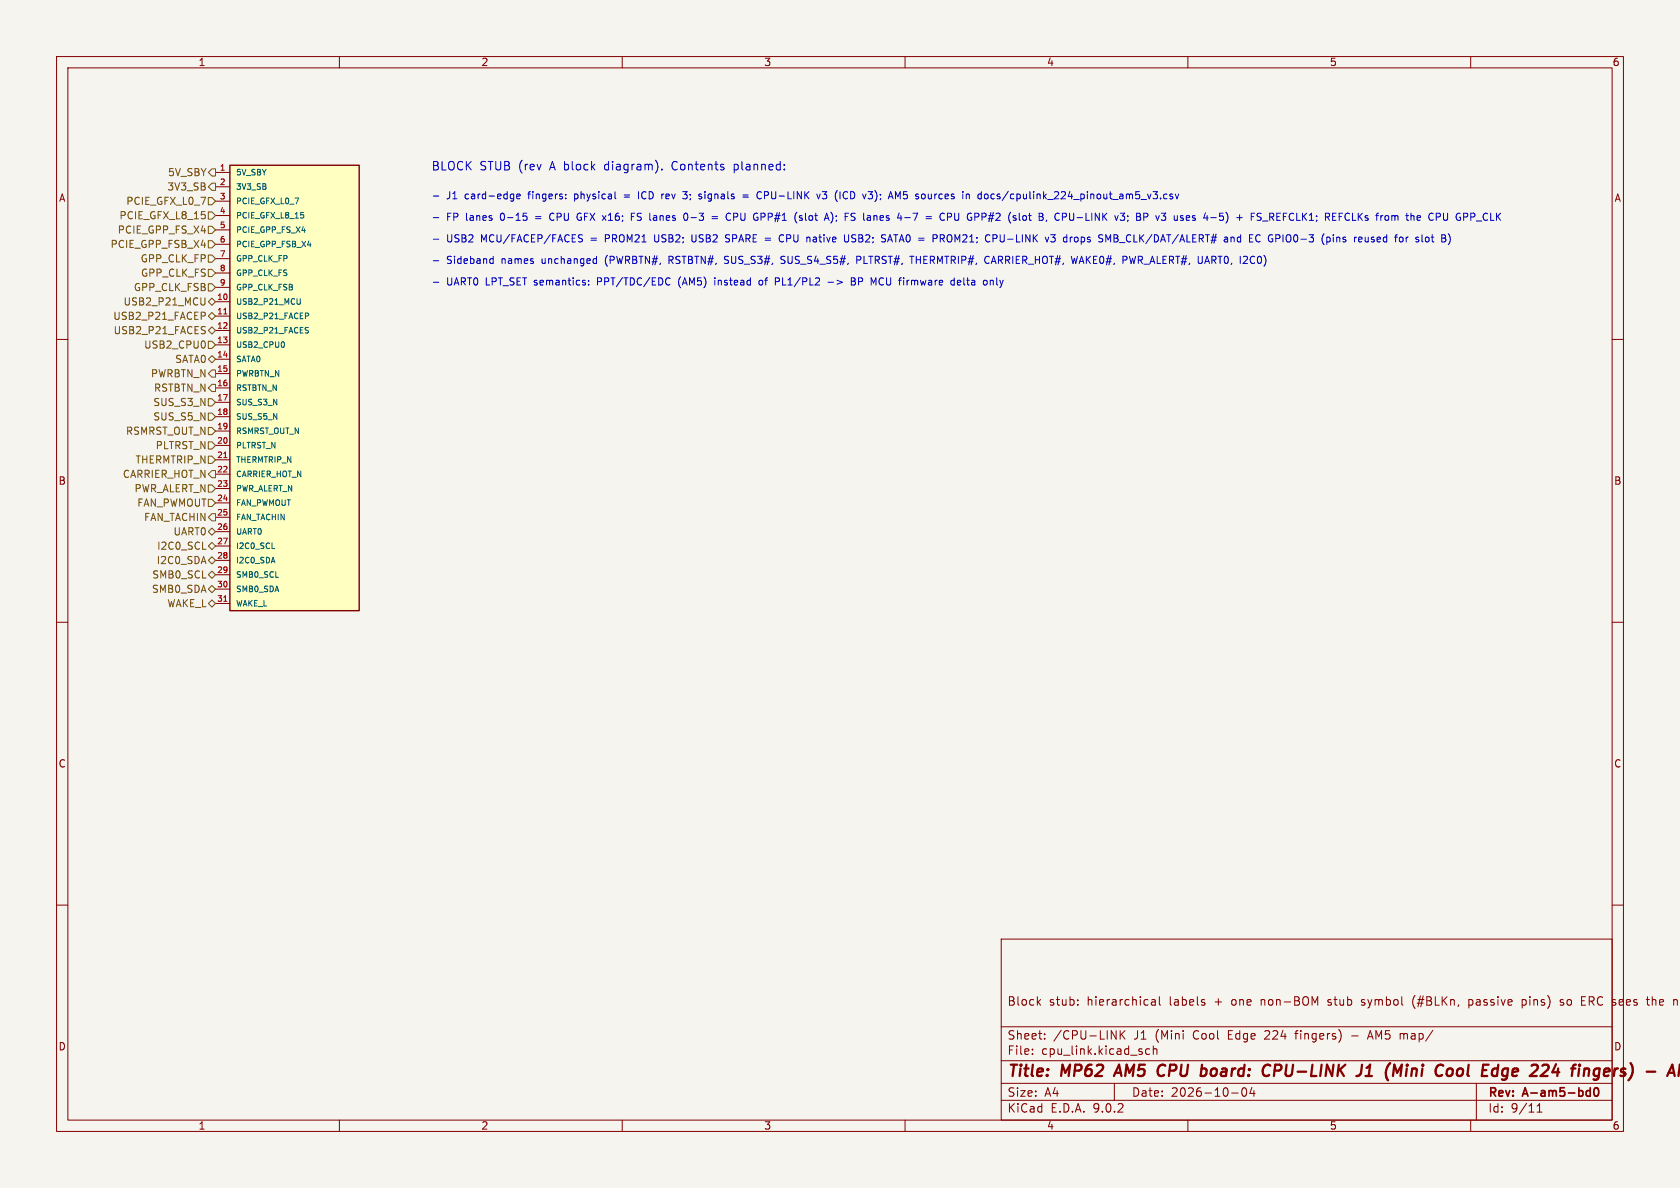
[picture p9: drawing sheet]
<svg xmlns="http://www.w3.org/2000/svg" width="297mm" height="210mm" viewBox="0 0 297 210" stroke-linecap="round" stroke-linejoin="round" font-family="sans-serif">
<path d="M0 0h297v210h-297z" fill="#f5f4ef" stroke="#f5f4ef" stroke-width=".18"/>
<g fill="none" stroke="#840000" stroke-width=".18">
<path d="M10 10h277v190h-277zM12 12h273v186h-273zM60 10v2M110 10v2M160 10v2M210 10v2M260 10v2M10 60h2M285 60h2M10 110h2M285 110h2M10 160h2"/>
<path d="M177 166h108v32h-108zM183.5 177.1l.5 .6M184 176.7l-.6 .6M190.5 177.6v.1M190.5 176.8v.1M203.6 176.8h.6v.9M204.2 177.1h-.5a.29 .29 0 0 0-.2 .3 .29 .29 0 0 0 .2 .3l.5-.1M205 176.2v1.3l.2 .2M213 177.3v.3M234.7 177.6l.2 .1M234.8 176.8v.3M240.7 177.6l.4 .1"/>
<path d="M240.9 176.7l-.2 .2 .2 .3M250.2 176a1.72 1.72 0 0 0 0 2.3M259.7 176.8h.5M259.7 177.6h.5M259.7 176.7v1.5M269.1 176.8l.4-.1 .3 .3M269.1 176.7v1.5M269.8 177.4l-.3 .3-.4-.1M276.4 176.8l-.4-.1-.2 .2 .1 .2 .5 .2v.3h-.6M279.6 177.7h.7M279.6 176.2h.7M285 160h2"/>
<path d="M292.1 176.2v1.5M292.5 176.7l-.4 .1M60 198v2M110 198v2M160 198v2M177 194.5h108M177 191.5h108M177 187.5h108M177 181.5h108M182.5 186.3v.1M182.5 185.5v.1M184.7 183.6v.1"/>
<path d="M184.7 182.8v.1M196.5 182.2l.8 1.5v-1.5M197 191.5v3M198 182.2v1.5M198.2 182.8l.7 .9M198.9 182.2l-.9 .9M203.2 185.5l-.4-.1-.3 .3v.4l.2 .2h.5M203.9 185.5l.2-.1 .4 .1v.9M203.9 184.9v1.5M210 198v2M217.7 193.2h1.2M219.7 192.4l.2-.1a.81 .81 0 0 1 .6 .6 .81 .81 0 0 1-.3 .8l-.2 .1a.81 .81 0 0 1-.3-1.4z"/>
<path d="M221.3 192.2l-.3 1.1h.9M221.7 192.8v1M228.9 182.7h.6M239 183.1h1.1M241.9 183.3h.7M242.2 182.2l-.5 1.5M260 198v2M261 191.5v6.5M271.7 196.6h.9M271.7 195.5l.5-.4v1.5"/>
</g>
<path d="M280.7 192.8l.4 .1M281.1 192.3v1.5M281.1 193.7l-.4 .1M281.9 192.4l.2-.1a.81 .81 0 0 1 .6 .6 .81 .81 0 0 1-.3 .8l-.1 .1a.81 .81 0 0 1-.4-1.4z" fill="none" stroke="#840000" stroke-width=".3"/>
<g fill="none" stroke="#840000" stroke-width=".4">
<path d="M197.8 188.2l-.9 2M204.9 190.1l.3 .1 .5-.1M205.6 188.2l-.4 .1-.3 .2M224.2 188.2l.4 .2M225.3 189.3h.8M226.2 188.2h-.7l-.3 2M241.4 190.2h1.1M241.6 188.8l.6-.6-.2 2M245.8 187.9l-.1 .1M248.7 188.9l-.2 1.3M248.8 188.2v.2M248.8 188.2l-.1 .1 .1 .1"/>
<path d="M248.8 188.2l.1 .1-.1 .1M257.7 189.1a.52 .52 0 0 1 .6-.2 .52 .52 0 0 1 .4 .4l-.1 .5a.55 .55 0 0 1-.5 .4 .55 .55 0 0 1-.6-.4zM267.8 188.9l-.4 .3-.1 .7 .3 .3h.4M268.4 189.4l-1 .1M283.6 190.1l.2 .1 .6-.1M283.6 189.2l.3-.3h.4l.3 .3v.2l-1 .1"/>
</g>
<path d="M40.6 29.2h22.9v78.8h-22.9z" fill="#ffffc2"/>
<path d="M40.6 29.2h22.9v78.8h-22.9z" fill="none" stroke="#840000" stroke-width=".25"/>
<g fill="none" stroke="#840000" stroke-width=".18">
<path d="M38.1 30.5h2.5M38.1 33h2.5M38.1 35.6h2.5M38.1 38.1h2.5M38.1 40.6h2.5M38.1 43.2h2.5M38.1 45.7h2.5M38.1 48.3h2.5M38.1 50.8h2.5M38.1 53.3h2.5M38.1 55.9h2.5M38.1 58.4h2.5"/>
<path d="M38.1 61h2.5M38.1 63.5h2.5M38.1 66h2.5M38.1 68.6h2.5M38.1 71.1h2.5M38.1 73.7h2.5M38.1 76.2h2.5M38.1 78.7h2.5M38.1 81.3h2.5M38.1 83.8h2.5M38.1 86.4h2.5M38.1 88.9h2.5"/>
<path d="M38.1 91.4h2.5M38.1 94h2.5M38.1 96.5h2.5M38.1 99.1h2.5M38.1 101.6h2.5M38.1 104.1h2.5M38.1 106.7h2.5"/>
</g>
<path d="M53.2 37.6h.5M53.6 38l.1 .1-.1 .4M53.1 52.8v.8l-.4 .2M54.3 58.4l.2 .2-.2 .3M54.4 55.3l.2 .2-.2 .4M54.4 57.9h.1M50.2 60.5l.1 .3-.1 .5M48.1 97h.5" fill="none" stroke="#006464" stroke-width=".18"/>
<path d="M39.6 55.5h.5M39.6 80.9h.5M39.6 106.3h.5" fill="none" stroke="#a90000" stroke-width=".18"/>
<g fill="none" stroke="#725600" stroke-width=".18">
<path d="M35.6 37.4h.6M36.2 38l.1 .1-.1 .5M36.8 34.9h.7l.6 .7-.6 .6h-.7zM36.8 37.5h.7l.6 .6-.6 .6h-.7zM37.5 32.4h.6v1.3h-.6l-.7-.7zM37.5 29.8h.6v1.3h-.6l-.7-.6zM36.1 55.2l.2 .2-.1 .3-.1 .2M36.1 58.4l.2 .2-.2 .4M36.1 57.7l.2 .1M36.2 52.6v1.1l-.1 .2h-.3M36.8 40h.7l.6 .6-.6 .7h-.7zM36.8 42.5h.7l.6 .7-.6 .6h-.7z"/>
<path d="M36.8 45.1h.7l.6 .6-.6 .7h-.7zM36.8 47.6h.7l.6 .7-.6 .6h-.7zM36.8 50.2h.7l.6 .6-.6 .6h-.7zM36.8 53.3l.7-.6 .6 .6-.6 .7zM36.8 55.9l.7-.7 .6 .7-.6 .6zM36.8 58.4l.7-.6 .6 .6-.6 .7zM36.2 60.5v.8M36.8 78.1h.7l.6 .6-.6 .7h-.7zM36.8 75.6h.7l.6 .6-.6 .6h-.7zM36.8 73h.7l.6 .7-.6 .6h-.7zM36.8 60.3h.7l.6 .7-.6 .6h-.7zM36.8 70.5h.7l.6 .6-.6 .7h-.7z"/>
<path d="M37.5 67.9h.6v1.3h-.6l-.7-.6zM37.5 62.9l.6 .6-.6 .6-.7-.6zM37.5 65.4h.6v1.3h-.6l-.7-.7zM35.8 97.1h.6M36.8 96.5l.7-.6 .6 .6-.6 .7zM36.8 94l.7-.7 .6 .7-.6 .6zM36.8 88.3h.7l.6 .6-.6 .6h-.7zM36.8 85.7h.7l.6 .7-.6 .6h-.7zM36.8 83.8l.7-.6h.6v1.3h-.6zM36.8 80.6h.7l.6 .7-.6 .6h-.7zM37.5 98.4l.6 .7-.6 .6-.7-.6zM37.5 90.8h.6v1.3h-.6l-.7-.7z"/>
<path d="M36.8 106.7l.7-.7 .6 .7-.6 .6zM36.8 104.1l.7-.6 .6 .6-.6 .7zM36.8 101.6l.7-.6 .6 .6-.6 .6z"/>
</g>
<g fill="none" stroke="#0000c2" stroke-width=".18">
<path d="M76.6 34.7h1M76.6 38.5h1M90.7 34.3l.1 .1M90.8 34.3v1.1M90.8 35.1h-.1M91.4 34.7l.6-.1-.1-.2-.4-.1-.1 .2v.6h.5M92.5 37.7h.6M92.6 38.2h.3l.3 .2-.1 .4-.5 .2M97.4 37.7l-.2 .5 .2 .7M100 35v.1M100 34.4v.1M102 38.4l.1 .4 .3 .2"/>
<path d="M102.4 37.7l-.3 .2-.1 .3M108.8 35.1h.1M110.3 34.5h1M110.3 34.8h1M111.6 38.3h.4M112.2 37.7h-.6v1.3M112.9 33.9v1.2M117 29.9v.1M117.2 34.3h.2M120.7 33.9h.8l-.4 .5h.3l.1 .2M121.1 37.7h.1a.68 .68 0 0 1 .4 .6 .68 .68 0 0 1-.4 .7l-.1-.1M121.5 34.9l-.3 .2h-.3"/>
<path d="M123.9 34.7l.2 .2-.2 .2M123.9 34.3l.1 .1M125.9 38.3h1M125.9 38.7h1M129.2 37.8l-.4-.1-.3 .2M129.7 38.4h.5M129.8 29v1.5M129.8 30h.1M129.9 29l-.1 .1M130.2 37.7h-.5v1.3M131.3 34.5h1M131.3 34.8h1"/>
<path d="M134.5 37.7h.5M134.5 38.4h.5M134.6 34l-.4-.1-.3 .2M134.6 35l-.1 .1M135.1 34.5h.5M135.6 33.9h-.5v1.2M141.4 38.5l.5 .2-.1 .2-.4 .1M141.4 38.2h.4M142.4 37.7v1.1l.2 .2M144.4 34.3l.3 .8 .3-.8M145.4 35l.1 .1h.5M145.4 33.9h.7l-.4 .5h.3"/>
<path d="M146.9 37.5a1.46 1.46 0 0 1 0 1.9M147.8 38.2v.1M147.9 38.9l-.1 .2M149.5 33.9a.68 .68 0 0 0-.5 .6 .68 .68 0 0 0 .5 .6M153.5 33.9h.8l-.5 .5M154 34.4l.3 .2v.3l-.3 .2M158.3 33.9l.4 .9 .5-.9v1.2M159.9 38.5h1M161.4 37.7h.8M164.1 34.3v.7l.2 .1M167 37.8a.6 .6 0 0 0-.9 .4 .6 .6 0 0 0 .6 .8M168.2 37.9l-.2-.2h-.5v1.3"/>
<path d="M168.8 37.7v1l.2 .3 .4-.1M174.1 37.7l.2 .2v.3l-.2 .2M175.7 34.3l-.4 .1-.1 .1v.5l.5 .1M181 38.1l.3 .1 .2 .2-.1 .4-.4 .2M181.8 38.1h.5M187.3 37.8a.6 .6 0 0 0-.9 .4 .6 .6 0 0 0 .6 .8l.3-.2M190.4 38.5h1M200.9 38.3h.5M201.4 37.7h-.5v1.3h.5M204.9 38.1l-.3 .9M205.3 37.7h.8M205.3 38.8l.1 .1"/>
<path d="M207.3 34.4l-.3-.1-.2 .2 .1 .2 .4 .1v.3h-.5M207.8 34.3l.3 .8 .3-.8M208.7 38.4l.3 .1M208.7 38.9l.3 .1M209 38.1l-.3 .2M216.7 37.5l.1 .1M223 37.7h-.5l-.2 .1v.4l.5 .2 .2 .3-.3 .3-.5-.1M223.2 39.1h1M225.7 37.7h.6M225.7 39h.6M225.7 38.3h.5M239.1 39h.6"/>
<path d="M248.5 38.1h.5M248.8 38.9l.2 .1M254.6 37.9l-.2-.2h-.5v1.3M254.6 38.1l-.2 .3h-.5M258.8 38.4h.4M259.2 37.7h-.4v1.3M263.5 39h.6M264.6 37.7v1.3M264.7 38.2l.6 .8M265.3 37.7l-.7 .7M76.6 42.3h1M76.6 46.1h1"/>
<path d="M76.6 49.9h1M86.8 45.7l.4 .1M87.2 45.3v1.3M87.2 46.5l-.4 .1M102.4 42l.4 .2 .2 .2-.2 .3-.4 .1M102.4 41.6h.6M104.1 50.3v.1M104.1 49.6v.1M105.1 45.7l.3 .1M105.4 46.5l-.3 .1M105.4 45.3v1.3M115.7 41.5v1l.3 .3"/>
<path d="M118.2 49.1l.3 .1M118.3 46h.5M118.5 50.3l-.3 .1M118.8 45.3h-.5v1.3M120.1 49.3l-.1 .5 .1 .7M122.3 41.5v1l.1 .2 .4 .1M126.4 49.1v.1M126.4 49.5v.9M128.1 46.5l.5 .1M128.2 42.7h.7M128.2 41.9l.2 .1 .5 .2M128.6 45.3h-.3l-.2 .2 .1 .4 .4 .1"/>
<path d="M129 41.6l-.5-.1-.3 .2M134.7 49.6l-.3-.1-.2 .3v.5l.2 .1 .3-.1M137.1 49.1h.5l.2 .3-.1 .3-.6 .1M138 41.6l.3-.1 .2 .1M138 46.5h.7M138.5 42.6l-.2 .2-.3-.1M138.8 45.4l-.5-.1-.3 .2 .2 .4 .5 .1M143.8 42.3v.4M146.4 49.9h1M150 41.5v1l-.1 .2-.4 .1M150.5 49.1h.4l.3 .3-.3 .3 .3 .1v.3l-.2 .3h-.5zM150.5 49.7h.4"/>
<path d="M150.6 42.7l.1 .1M150.7 41.6l-.1 .1 .1 .3M151.5 46l.6-.1 .1-.2-.1-.3-.6-.1v1.3M156.9 42.8l.4-1.3 .5 1.3M157 42.4h.6M160.8 45.3h.8M166.2 41.5h.5l.3 .2M166.5 42.2l.5 .6M167 41.9l-.3 .3h-.5M168.3 49.5l.4 .1M168.7 50.3l-.4 .1M168.7 49.1v1.3"/>
<path d="M169.9 49.7l-.2-.2h-.3l-.1 .2v.6h.5M169.9 49.8l-.6 .2M174.6 45.3l.3 .1M174.9 46.5l-.3 .1M175.1 49.7l.1-.2 .3 .1 .1 .8M175.1 49.5v.9M175.5 41.5h.5l.3 .2-.2 .4-.6 .1M185.8 41.5h.7l-.4 .5 .4 .1v.5l-.2 .2-.5-.2M190.2 41.9l.3 .1 .1 .2M190.5 45.3l-.3 1.3M190.6 42.5l-.1 .2-.3 .1M195.9 42.4l.4-.9v1.3"/>
<path d="M196.9 42.1h.5M197.4 41.5h-.5v1.3h.5M199.7 45.3l.3 1.3 .2-.9M217.6 42l.2-.1 .3 .1 .1 .8M217.6 41.9v.9M219.3 42l-.3-.1-.3 .3 .1 .5h.5M219.3 41.5v1.3M221.3 45.4l-.3 .5 .3 .6M235.7 41.5v.1M235.7 41.9v.9M236.3 42l.2-.1 .3 .1 .1 .8M236.3 41.9v.9"/>
<path d="M242.9 42l-.3-.1-.2 .2 .1 .2 .4 .1v.3h-.5M250.3 42.7l.4 .1M250.7 41.9l-.4 .2v.2h.4"/>
</g>
<g font-size="2.8" fill="#840000">
<text x="178" y="190.9">Title:</text>
<text x="187.7" y="190.9">MP62</text>
<text x="198.1" y="190.9">AM5</text>
<text x="206.3" y="190.9">CPU</text>
<text x="214.7" y="190.9">board:</text>
<text x="226.5" y="190.9">CPU-LINK</text>
<text x="244" y="190.9">J1</text>
<text x="249.8" y="190.9">(Mini</text>
<text x="259.4" y="190.9">Cool</text>
<text x="268.4" y="190.9">Edge</text>
<text x="277.9" y="190.9">224</text>
<text x="285.9" y="190.9">fingers)</text>
</g>
<g font-size="2.1" fill="#0000c2">
<text x="76.2" y="30.2">BLOCK</text>
<text x="84.8" y="30.2">STUB (rev</text>
<text x="97.4" y="30.2">A block</text>
<text x="107.3" y="30.2">diagram).</text>
<text x="119.4" y="30.2">Contents</text>
<text x="130.4" y="30.2">planned:</text>
</g>
<g font-size="2.1" fill="#840000">
<text x="178" y="178">Block</text>
<text x="185.4" y="178">stub:</text>
<text x="192.2" y="178">hierarchical</text>
<text x="206.9" y="178">labels</text>
<text x="215" y="178">+</text>
<text x="218.1" y="178">one</text>
<text x="223.4" y="178">non-BOM</text>
<text x="235.5" y="178">stub</text>
<text x="241.5" y="178">symbol</text>
<text x="250.7" y="178">(#BLKn,</text>
<text x="260.8" y="178">passive</text>
<text x="270.4" y="178">pins)</text>
<text x="277.3" y="178">so</text>
<text x="281.2" y="178">ERC</text>
<text x="286.8" y="178">sees</text>
<text x="293.1" y="178">the</text>
<text x="178" y="184">Sheet:</text>
<text x="186.2" y="184">/CPU-LINK</text>
<text x="200.5" y="184">J1</text>
<text x="204.4" y="184">(Mini</text>
<text x="211.2" y="184">Cool</text>
<text x="217.5" y="184">Edge</text>
<text x="224.2" y="184">224</text>
<text x="229.7" y="184">fingers)</text>
<text x="242.9" y="184">AM5 map/</text>
<text x="178" y="186.7">File:</text>
<text x="184.1" y="186.7">cpu_link.kicad_sch</text>
<text x="178" y="196.9">KiCad</text>
<text x="178" y="194.1">Size:</text>
<text x="184.7" y="194.1">A4</text>
<text x="185.7" y="196.9">E.D.A.</text>
<text x="193.3" y="196.9">9.0.2</text>
<text x="200" y="194.1">Date:</text>
<text x="207" y="194.1">2026-10-04</text>
<text x="263" y="194.3">Rev:</text>
<text x="263" y="196.9">Id:</text>
<text x="267.1" y="196.9">9/11</text>
<text x="269.4" y="194.3">A-am5-bd0</text>
</g>
<g font-size="1.8" fill="#840000">
<text x="35" y="11.9">1</text>
<text x="85" y="11.9">2</text>
<text x="135" y="11.9">3</text>
<text x="185" y="11.9">4</text>
<text x="235" y="11.9">5</text>
<text x="285" y="11.9">6</text>
<text x="10.3" y="35.9">A</text>
<text x="285.3" y="35.9">A</text>
<text x="10.3" y="85.9">B</text>
<text x="285.3" y="85.9">B</text>
<text x="10.3" y="135.9">C</text>
<text x="285.3" y="135.9">C</text>
<text x="10.3" y="185.9">D</text>
<text x="285.3" y="185.9">D</text>
<text x="35" y="199.9">1</text>
<text x="85" y="199.9">2</text>
<text x="135" y="199.9">3</text>
<text x="185" y="199.9">4</text>
<text x="235" y="199.9">5</text>
<text x="285" y="199.9">6</text>
</g>
<g font-size="1.8" fill="#725600">
<text x="29.5" y="33.9">3V3_SB</text>
<text x="29.6" y="31.3">5V_SBY</text>
<text x="20.7" y="41.5">PCIE_GPP_FS_X4</text>
<text x="21" y="39">PCIE_GFX_L8_15</text>
<text x="22.2" y="36.4">PCIE_GFX_L0_7</text>
<text x="19.4" y="44">PCIE_GPP_FSB_X4</text>
<text x="24.8" y="46.6">GPP_CLK_FP</text>
<text x="23.6" y="51.7">GPP_CLK_FSB</text>
<text x="24.8" y="49.1">GPP_CLK_FS</text>
<text x="19.9" y="56.7">USB2_P21_FACEP</text>
<text x="20" y="59.3">USB2_P21_FACES</text>
<text x="21.7" y="54.2">USB2_P21_MCU</text>
<text x="25.4" y="61.8">USB2_CPU0</text>
<text x="30.9" y="64.4">SATA0</text>
<text x="26.6" y="66.9">PWRBTN_N</text>
<text x="27" y="72">SUS_S3_N</text>
<text x="27.1" y="69.4">RSTBTN_N</text>
<text x="22.2" y="77.1">RSMRST_OUT_N</text>
<text x="27" y="74.5">SUS_S5_N</text>
<text x="23.9" y="82.1">THERMTRIP_N</text>
<text x="27.4" y="79.6">PLTRST_N</text>
<text x="21.6" y="84.7">CARRIER_HOT_N</text>
<text x="23.7" y="87.2">PWR_ALERT_N</text>
<text x="24.2" y="89.8">FAN_PWMOUT</text>
<text x="25.4" y="92.3">FAN_TACHIN</text>
<text x="30.6" y="94.8">UART0</text>
<text x="27.6" y="99.9">I2C0_SDA</text>
<text x="27.7" y="97.4">I2C0_SCL</text>
<text x="26.8" y="105">SMB0_SDA</text>
<text x="26.8" y="102.5">SMB0_SCL</text>
<text x="29.5" y="107.5">WAKE_L</text>
</g>
<g font-size="1.8" fill="#0000c2">
<text x="78.9" y="35.3">J1</text>
<text x="82.3" y="35.3">card-edge</text>
<text x="93.7" y="35.3">fingers:</text>
<text x="102" y="35.3">physical</text>
<text x="113.7" y="35.3">ICD</text>
<text x="118" y="35.3">rev</text>
<text x="122" y="35.3">3;</text>
<text x="125" y="35.3">signals</text>
<text x="133" y="35.3">=</text>
<text x="135.7" y="35.3">CPU-LINK</text>
<text x="146.6" y="35.3">v3</text>
<text x="149.9" y="35.3">(ICD</text>
<text x="155.1" y="35.3">v3);</text>
<text x="159.9" y="35.3">AM5</text>
<text x="164.8" y="35.3">sources</text>
<text x="173.3" y="35.3">in</text>
<text x="176.2" y="35.3">docs/cpulink_224_pinout_am5_v3.csv</text>
<text x="78.9" y="39.1">FP</text>
<text x="82.5" y="39.1">lanes</text>
<text x="88.7" y="39.1">0-15</text>
<text x="95.1" y="39.1">=</text>
<text x="97.8" y="39.1">CPU</text>
<text x="102.9" y="39.1">GFX x16;</text>
<text x="112.8" y="39.1">FS lanes</text>
<text x="122.6" y="39.1">0-3</text>
<text x="127.7" y="39.1">=</text>
<text x="130.5" y="39.1">CPU</text>
<text x="135.5" y="39.1">GPP#1</text>
<text x="143" y="39.1">(slot</text>
<text x="148.6" y="39.1">A);</text>
<text x="152.3" y="39.1">FS lanes</text>
<text x="162" y="39.1">4-7</text>
<text x="167.1" y="39.1">=</text>
<text x="169.9" y="39.1">CPU</text>
<text x="174.9" y="39.1">GPP#2</text>
<text x="182.4" y="39.1">(slot</text>
<text x="188" y="39.1">B,</text>
<text x="191" y="39.1">CPU-LINK</text>
<text x="201.9" y="39.1">v3;</text>
<text x="205.8" y="39.1">BP</text>
<text x="209.5" y="39.1">v3</text>
<text x="212.9" y="39.1">uses</text>
<text x="218.3" y="39.1">4-5)</text>
<text x="224.4" y="39.1">+</text>
<text x="227.1" y="39.1">FS_REFCLK1;</text>
<text x="240.4" y="39.1">REFCLKs</text>
<text x="249.7" y="39.1">from</text>
<text x="255.2" y="39.1">the</text>
<text x="259.4" y="39.1">CPU</text>
<text x="78.9" y="42.9">USB2</text>
<text x="78.9" y="46.7">Sideband</text>
<text x="85.1" y="42.9">MCU/FACEP/FACES</text>
<text x="88.8" y="46.7">names</text>
<text x="96" y="46.7">unchanged</text>
<text x="104.7" y="42.9">=</text>
<text x="107.4" y="46.7">(PWRBTN#,</text>
<text x="107.4" y="42.9">PROM21</text>
<text x="116.3" y="42.9">USB2;</text>
<text x="118.9" y="46.7">RSTBTN#,</text>
<text x="123.1" y="42.9">USB2</text>
<text x="128.9" y="46.7">SUS_S3#,</text>
<text x="129.3" y="42.9">SPARE =</text>
<text x="139.1" y="46.7">SUS_S4_S5#,</text>
<text x="139.2" y="42.9">CPU</text>
<text x="144.3" y="42.9">native</text>
<text x="151.1" y="42.9">USB2;</text>
<text x="152.7" y="46.7">PLTRST#,</text>
<text x="157.9" y="42.9">SATA0 =</text>
<text x="162.5" y="46.7">THERMTRIP#,</text>
<text x="167.4" y="42.9">PROM21;</text>
<text x="175.8" y="46.7">CARRIER_HOT#,</text>
<text x="176.9" y="42.9">CPU-LINK</text>
<text x="187.8" y="42.9">v3</text>
<text x="191.1" y="42.9">drops</text>
<text x="191.3" y="46.7">WAKE0#,</text>
<text x="197.5" y="42.9">SMB_CLK/DAT/ALERT#</text>
<text x="200.6" y="46.7">PWR_ALERT#, UART0,</text>
<text x="219.9" y="42.9">and</text>
<text x="221.7" y="46.7">I2C0)</text>
<text x="224.6" y="42.9">EC GPIO0-3</text>
<text x="237.8" y="42.9">(pins</text>
<text x="243.7" y="42.9">reused</text>
<text x="251.2" y="42.9">for</text>
<text x="255" y="42.9">slot</text>
<text x="78.9" y="50.6">UART0</text>
<text x="86" y="50.6">LPT_SET semantics:</text>
<text x="106" y="50.6">PPT/TDC/EDC</text>
<text x="120.6" y="50.6">(AM5)</text>
<text x="127.2" y="50.6">instead</text>
<text x="135.3" y="50.6">of</text>
<text x="138.3" y="50.6">PL1/PL2</text>
<text x="147.8" y="50.6">-&gt;</text>
<text x="152.1" y="50.6">BP</text>
<text x="155.8" y="50.6">MCU firmware</text>
<text x="170.4" y="50.6">delta</text>
<text x="176.4" y="50.6">only</text>
</g>
<g font-size="1.4" fill="#a90000">
<text x="38.8" y="30.2">1</text>
<text x="38.8" y="32.8">2</text>
<text x="38.8" y="35.3">3</text>
<text x="38.8" y="37.8">4</text>
<text x="38.8" y="40.4">5</text>
<text x="38.8" y="42.9">6</text>
<text x="38.8" y="45.5">7</text>
<text x="38.3" y="53.1">10</text>
<text x="38.8" y="48">8</text>
<text x="38.8" y="50.5">9</text>
<text x="38.3" y="55.6">11</text>
<text x="38.3" y="58.2">12</text>
<text x="38.3" y="60.7">13</text>
<text x="38.3" y="63.2">14</text>
<text x="38.3" y="65.8">15</text>
<text x="38.3" y="68.3">16</text>
<text x="38.3" y="70.9">17</text>
<text x="38.3" y="73.4">18</text>
<text x="38.3" y="75.9">19</text>
<text x="38.3" y="78.5">20</text>
<text x="38.3" y="81">21</text>
<text x="38.3" y="83.6">22</text>
<text x="38.3" y="86.1">23</text>
<text x="38.3" y="88.6">24</text>
<text x="38.3" y="91.2">25</text>
<text x="38.3" y="93.7">26</text>
<text x="38.3" y="96.3">27</text>
<text x="38.3" y="98.8">28</text>
<text x="38.3" y="101.3">29</text>
<text x="38.3" y="103.9">30</text>
<text x="38.3" y="106.4">31</text>
</g>
<g font-size="1.4" fill="#006464">
<text x="41.7" y="31.2">5V_SBY</text>
<text x="41.7" y="33.7">3V3_SB</text>
<text x="41.7" y="36.3">PCIE_GFX_L0_7</text>
<text x="41.7" y="38.8">PCIE_GFX_L8_15</text>
<text x="41.7" y="41.4">PCIE_GPP_FS_X4</text>
<text x="41.7" y="43.9">PCIE_GPP_FSB_X4</text>
<text x="41.7" y="46.4">GPP_CLK_FP</text>
<text x="41.7" y="49">GPP_CLK_FS</text>
<text x="41.7" y="51.5">GPP_CLK_FSB</text>
<text x="41.7" y="54.1">USB2_P21_MCU</text>
<text x="41.7" y="56.6">USB2_P21_FACEP</text>
<text x="41.7" y="59.1">USB2_P21_FACES</text>
<text x="41.7" y="61.7">USB2_CPU0</text>
<text x="41.7" y="64.2">SATA0</text>
<text x="41.7" y="66.8">PWRBTN_N</text>
<text x="41.7" y="69.3">RSTBTN_N</text>
<text x="41.7" y="71.8">SUS_S3_N</text>
<text x="41.7" y="74.4">SUS_S5_N</text>
<text x="41.7" y="76.9">RSMRST_OUT_N</text>
<text x="41.7" y="79.5">PLTRST_N</text>
<text x="41.7" y="82">THERMTRIP_N</text>
<text x="41.7" y="84.5">CARRIER_HOT_N</text>
<text x="41.7" y="87.1">PWR_ALERT_N</text>
<text x="41.7" y="89.6">FAN_PWMOUT</text>
<text x="41.7" y="92.2">FAN_TACHIN</text>
<text x="41.7" y="94.7">UART0</text>
<text x="41.7" y="97.2">I2C0_SCL</text>
<text x="41.7" y="99.8">I2C0_SDA</text>
<text x="41.7" y="102.3">SMB0_SCL</text>
<text x="41.7" y="104.9">SMB0_SDA</text>
<text x="41.7" y="107.4">WAKE_L</text>
</g>
</svg>
